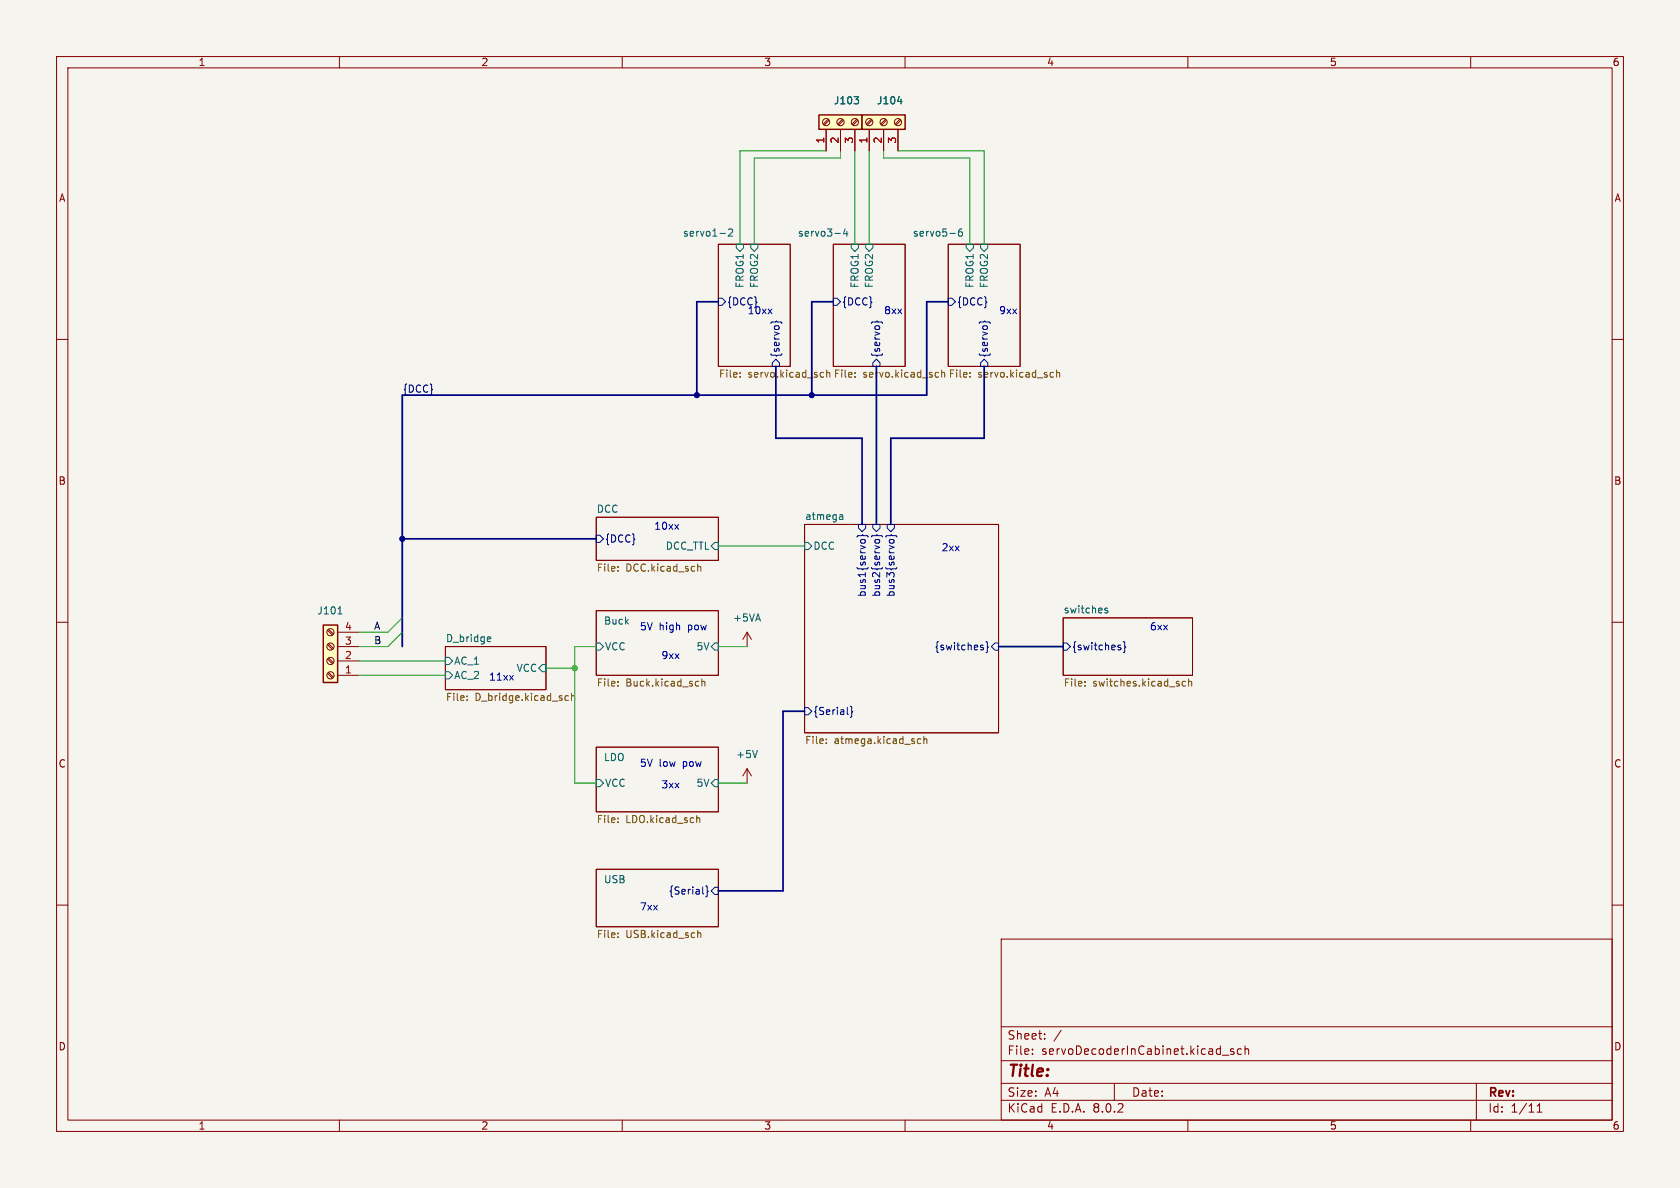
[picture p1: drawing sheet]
<svg xmlns="http://www.w3.org/2000/svg" width="297mm" height="210mm" viewBox="0 0 297 210" stroke-linecap="round" stroke-linejoin="round" font-family="sans-serif">
<path d="M0 0h297v210h-297z" fill="#f5f4ef" stroke="#f5f4ef" stroke-width=".18"/>
<g fill="none" stroke="#840000" stroke-width=".18">
<path d="M10 10h277v190h-277zM12 12h273v186h-273zM60 10v2M110 10v2M160 10v2M210 10v2M260 10v2M10 60h2M127 43.2h12.7v21.6h-12.7zM147.3 43.2h12.7v21.6h-12.7zM167.6 43.2h12.7v21.6h-12.7zM285 60h2"/>
<path d="M105.4 91.4h21.6v7.7h-21.6zM142.2 92.7h34.3v36.8h-34.3zM10 110h2M78.7 114.3h17.8v7.6h-17.8zM105.4 108h21.6v11.4h-21.6zM188 109.2h22.8v10.2h-22.8zM285 110h2M105.4 132.1h21.6v11.4h-21.6zM132.1 135.9l-.8 1.3M132.1 135.9v2.5M132.1 135.9l.7 1.3M10 160h2"/>
<path d="M105.4 153.7h21.6v10.1h-21.6zM285 160h2M177 166h108v32h-108zM60 198v2M110 198v2M160 198v2M177 194.5h108M177 191.5h108M177 187.5h108M177 181.5h108M182.5 186.3v.1M182.5 185.5v.1"/>
<path d="M184.7 183.6v.1M184.7 182.8v.1M187.6 182.1l-1.3 2M197 191.5v3M210 198v2M216.1 186.5h1.1M218.1 185.5l-.4-.1-.2 .2 .1 .2 .5 .2v.3h-.6M219.5 185.5l-.5-.1-.3 .3v.4l.2 .2h.6M220.1 185.5l.2-.1 .4 .1v.9M220.1 184.9v1.5M260 198v2M261 191.5v6.5"/>
<path d="M271.7 196.6h.9M271.7 195.5l.5-.4v1.5"/>
</g>
<g fill="none" stroke="#000084" stroke-width=".18">
<path d="M127 52.7h.6l.7 .6-.7 .7h-.6zM136.3 57.2l.2-.3h.6l.2-.2 .1 .2h.6l.2 .3M147.3 52.7h.7l.6 .6-.6 .7h-.7zM154.1 57.2l.1-.3h.7l.1-.2 .2 .2h.6l.2 .3M167.6 52.7h.7l.6 .6-.6 .7h-.7zM173.1 57.2l.2-.3h.6l.2-.2 .2 .2h.6l.2 .3M137.2 63.5l.6 .6v.7h-1.3v-.7zM154.9 63.5l.7 .6v.7h-1.3v-.7zM174 63.5l.6 .6v.7h-1.2v-.7zM105.4 94.6h.6l.7 .7-.7 .6h-.6zM151.5 94.9l.2-.2h.6l.2-.2 .2 .2h.6l.2 .2M151.8 92.7h1.2v.6l-.6 .7-.6-.7z"/>
<path d="M152.1 95.8l.1-.3 .2-.1h.5l.1 .4M154.1 94.9l.1-.2h.7l.1-.2 .2 .2h.6l.2 .2M154.3 92.7h1.3v.6l-.7 .7-.6-.7zM154.7 95.8v-.3l.2-.1h.5l.1 .4M156.6 94.9l.2-.2h.6l.2-.2 .2 .2h.6l.1 .2M156.8 92.7h1.3v.6l-.6 .7-.7-.7zM157.2 95.8l.1-.3 .2-.1h.4l.2 .4M173.5 114.5h.3l.1 .2-.2 .2h-.2M173.5 114l.3 .1M174.3 113.4l.2 .2v.6l.2 .2-.2 .2v.6l-.2 .2M175.3 114.3l.6-.6h.6v1.2h-.6zM188 113.7h.6l.6 .6-.6 .6h-.6z"/>
<path d="M197.8 114.5h.3l.1 .2-.2 .2h-.3M197.8 114l.3 .1M198.6 113.4l.2 .2v.6l.2 .2-.2 .2v.6l-.2 .2M142.2 125.1h.7l.6 .6-.6 .7h-.7zM149.8 126.2l.2 .1M150.3 124.9l.3 .1v.6l.2 .2-.2 .2v.6l-.3 .2M124.3 158l.1 .1M124.8 156.6l.2 .2v.6l.2 .2-.2 .2v.6l-.2 .1M126.4 156.8h.6v1.3h-.6l-.7-.6z"/>
</g>
<g fill="none" stroke="#006464" stroke-width=".18">
<path d="M127.3 41.3h.9M128.8 40.6l.5-.1 .2 .3-.8 .9h.8M130.2 43.2h1.2v.6l-.6 .7-.6-.7zM132.7 43.2h1.3v.6l-.7 .7-.6-.7zM147.6 41.3h1M149.4 40.4l-.3 .9h.8M149.7 40.9v.8M150.5 43.2h1.3v.6l-.7 .7-.6-.7zM153 43.2h1.3v.6l-.6 .7-.7-.7zM167.9 41.3h1M170 40.5h-.3a.86 .86 0 0 0 0 1.2l.4-.1 .1-.4-.3-.2h-.2l-.3 .2M170.8 43.2h1.3v.6l-.7 .7-.6-.7z"/>
<path d="M173.4 43.2h1.2v.6l-.6 .7-.6-.7zM126.4 95.9h.6v1.3h-.6l-.7-.7zM142.2 95.9h.7l.6 .6-.6 .7h-.7zM148.6 91h.3l.1 .8M149 91.8h-.4M149 91.3l-.4 .1M78.7 116.2h.7l.6 .6-.6 .7h-.7zM78.7 118.7h.7l.6 .7-.6 .6h-.7zM86.3 112.6h.4l.1 .3-.6 .1M86.7 113.4h-.4M95.9 117.5h.6v1.2h-.6l-.7-.6zM105.4 113.7h.6l.7 .6-.7 .6h-.6z"/>
<path d="M126.4 113.7h.6v1.2h-.6l-.7-.6zM195.8 107.6l-.3-.1-.2 .2 .1 .2 .4 .1v.3h-.5M105.4 137.8h.6l.7 .6-.7 .7h-.6zM126.4 137.8h.6v1.3h-.6l-.7-.7zM133.9 132.7l-.4 1.2"/>
</g>
<g fill="none" stroke="#725600" stroke-width=".18">
<path d="M130.8 66.6v.1M130.8 65.9v.1M145.2 65.8l.4 .1M145.6 66.6l-.4 .1M146.2 66l.1-.2 .3 .1 .1 .8M146.2 65.4v1.3M151.2 66.6v.1M151.2 65.9v.1M165.6 65.8l.3 .1M165.9 66.6l-.3 .1M166.5 66l.2-.2 .3 .1v.8M166.5 65.4v1.3"/>
<path d="M171.5 66.6v.1M171.5 65.9v.1M185.9 65.8l.3 .1M186.2 66.6l-.3 .1M186.8 66l.2-.2 .3 .1v.8M186.8 65.4v1.3M123.4 99.7v1.3M109.3 100.8v.2M109.3 100.2v.1M123.4 100.2l.1-.1 .3 .1 .1 .8M82.6 123.7v.1M82.6 123v.2"/>
<path d="M99.9 123.7l.2 .1h.4M100.5 123h-.4l-.2 .1M101 123.1l.2-.1h.3l.1 .8M101 122.6v1.2M109.3 120.5v.1M109.3 121.2v.1M123.4 120.4l.1 .1M123.5 121.2l-.1 .1M124.1 120.6l.2-.2 .3 .1v.8M124.1 120v1.3M146.1 131.3v.1M146.1 130.7v.1"/>
<path d="M162.2 131.2l.2 .2h.4M162.8 130.7l-.4-.1-.2 .2M163.3 130.7l.2-.1 .3 .1 .1 .7M163.3 130.2v1.2M191.8 121.2v.1M191.8 120.5v.1M209.6 120.5l-.4-.1-.2 .3 .1 .5h.5M210.1 120.6l.2-.2 .3 .1 .1 .8M210.1 120v1.3M109.3 144.6v.2M109.3 145.3v.1M123.2 144.1v1.3"/>
<path d="M123.2 144.7l.2-.1h.3v.8M109.3 165v.1M109.3 165.6v.1M123.4 164.5v1.2M123.4 165l.1-.1 .3 .1 .1 .7"/>
</g>
<path d="M57.1 110.5h2.6v10.2h-2.6z" fill="#ffffc2"/>
<path d="M57.1 110.5h2.6v10.2h-2.6z" fill="none" stroke="#840000" stroke-width=".25"/>
<g fill="none" stroke="#840000" stroke-width=".18">
<path d="M57.9 111.4l.9 .9M57.9 114l.9 .8M57.9 116.5l.9 .8M57.9 119l.9 .9M58.1 111.3l.9 .8M58.1 113.8l.9 .8M58.1 116.3l.9 .9M58.1 118.9l.9 .8M59.7 119.4h3.8M59.7 116.8h3.8M59.7 114.3h3.8M59.7 111.8h3.8"/>
<path d="M132.1 111.8l-.8 1.2M132.1 111.8v2.5M132.1 111.8l.7 1.2"/>
<circle cx="58.4" cy="116.8" r=".63"/>
<circle cx="58.4" cy="119.4" r=".63"/>
<circle cx="58.4" cy="111.8" r=".63"/>
<circle cx="58.4" cy="114.3" r=".63"/>
</g>
<path d="M59.8 108.5h.7" fill="none" stroke="#006464" stroke-width=".18"/>
<path d="M144.8 20.3h7.6v2.6h-7.6z" fill="#ffffc2"/>
<path d="M144.8 20.3h7.6v2.6h-7.6z" fill="none" stroke="#840000" stroke-width=".25"/>
<g fill="none" stroke="#840000" stroke-width=".18">
<path d="M146 22.9v3.8M146.4 21.1l-.9 .8M146.6 21.3l-.9 .8M148.6 22.9v3.8M148.9 21.1l-.8 .8M149.1 21.3l-.8 .8M151.1 22.9v3.8M151.5 21.1l-.9 .8M151.6 21.3l-.8 .8"/>
<circle cx="146" cy="21.6" r=".63"/>
<circle cx="148.6" cy="21.6" r=".63"/>
<circle cx="151.1" cy="21.6" r=".63"/>
</g>
<path d="M151 17.1h.8l-.4 .5M151.7 17.6l.1 .2-.1 .5" fill="none" stroke="#006464" stroke-width=".18"/>
<path d="M152.4 20.3h7.6v2.6h-7.6z" fill="#ffffc2"/>
<path d="M152.4 20.3h7.6v2.6h-7.6z" fill="none" stroke="#840000" stroke-width=".25"/>
<g fill="none" stroke="#840000" stroke-width=".18">
<path d="M146 22.9v3.8M148.6 22.9v3.8M151.1 22.9v3.8M153.7 22.9v3.8M154 21.1l-.8 .8M154.2 21.3l-.9 .8M156.2 22.9v3.8M156.5 21.1l-.8 .8M156.7 21.3l-.8 .8M158.7 22.9v3.8M159.1 21.1l-.9 .8M159.3 21.3l-.9 .8"/>
<circle cx="153.7" cy="21.6" r=".63"/>
<circle cx="156.2" cy="21.6" r=".63"/>
<circle cx="158.7" cy="21.6" r=".63"/>
</g>
<path d="M151 17.1h.8l-.4 .5M151.7 17.6l.1 .2-.1 .5M158.7 17.9h.8" fill="none" stroke="#006464" stroke-width=".18"/>
<path d="M135.8 54.6l.7 .9M136.5 54.6l-.7 .9M119.3 92.7l.7 .9M120 92.7l-.7 .9M90.1 119.4l.7 .8M90.8 119.4l-.7 .8" fill="none" stroke="#0000c2" stroke-width=".18"/>
<path d="M127 53.3h-3.8v16.6M147.3 53.3h-3.8v16.6M167.6 53.3h-3.8v16.6h-92.7v44.4M137.2 64.8v12.7h15.2v15.2M154.9 64.8v27.9M174 64.8v12.7h-16.5v15.2M71.1 95.3h34.3M176.5 114.3h11.5M142.2 125.7h-3.8v31.8h-11.4" fill="none" stroke="#000084" stroke-width=".3"/>
<g fill="none" stroke="#009600" stroke-width=".18">
<path d="M146 26.7h-15.2v16.5M148.6 26.7v1.2h-15.3v15.3M151.1 26.7v16.5M153.7 26.7v16.5M156.2 26.7v1.2h15.2v15.3M158.7 26.7h15.3v16.5M127 96.5h15.2M63.5 119.4h15.2M63.5 116.8h15.2M71.1 109.2l-2.5 2.6h-5.1M71.1 111.8l-2.5 2.5h-5.1M96.5 118.1h5.1"/>
<path d="M105.4 114.3h-3.8v24.1h3.8M127 114.3h5.1M127 138.4h5.1"/>
</g>
<g fill="#000084" stroke="#000084" stroke-width=".18">
<circle cx="123.2" cy="69.9" r=".46"/>
<circle cx="71.1" cy="95.3" r=".46"/>
<circle cx="143.5" cy="69.9" r=".46"/>
</g>
<circle cx="101.6" cy="118.1" r=".46" fill="#009600" stroke="#009600" stroke-width=".18"/>
<text font-size="2.8" fill="#840000" x="178" y="190.9">Title:</text>
<g font-size="2.1" fill="#840000">
<text x="178" y="184">Sheet:</text>
<text x="178" y="186.7">File:</text>
<text x="184.1" y="186.7">servoDecoderInCabinet.kicad_sch</text>
<text x="178" y="196.9">KiCad</text>
<text x="178" y="194.1">Size:</text>
<text x="184.7" y="194.1">A4</text>
<text x="185.7" y="196.9">E.D.A.</text>
<text x="193.3" y="196.9">8.0.2</text>
<text x="200" y="194.1">Date:</text>
<text x="263" y="194.3">Rev:</text>
<text x="263" y="196.9">Id:</text>
<text x="267.1" y="196.9">1/11</text>
</g>
<g font-size="1.8" fill="#840000">
<text x="35" y="11.9">1</text>
<text x="85" y="11.9">2</text>
<text x="135" y="11.9">3</text>
<text x="185" y="11.9">4</text>
<text x="235" y="11.9">5</text>
<text x="285" y="11.9">6</text>
<text x="10.3" y="35.9">A</text>
<text x="285.3" y="35.9">A</text>
<text x="10.3" y="85.9">B</text>
<text x="285.3" y="85.9">B</text>
<text x="10.3" y="135.9">C</text>
<text x="285.3" y="135.9">C</text>
<text x="10.3" y="185.9">D</text>
<text x="285.3" y="185.9">D</text>
<text x="35" y="199.9">1</text>
<text x="85" y="199.9">2</text>
<text x="135" y="199.9">3</text>
<text x="185" y="199.9">4</text>
<text x="235" y="199.9">5</text>
<text x="285" y="199.9">6</text>
</g>
<g font-size="1.8" fill="#006464">
<text x="147.3" y="18.6">J103</text>
<text x="154.9" y="18.6">J104</text>
<text x="120.6" y="41.9">servo1-2</text>
<text x="141" y="41.9">servo3-4</text>
<text x="161.3" y="41.9">servo5-6</text>
<text x="131.7" y="51" transform="rotate(-90 131.7 51)">FROG1</text>
<text x="134.2" y="51" transform="rotate(-90 134.2 51)">FROG2</text>
<text x="152" y="51" transform="rotate(-90 152 51)">FROG1</text>
<text x="154.5" y="51" transform="rotate(-90 154.5 51)">FROG2</text>
<text x="172.3" y="51" transform="rotate(-90 172.3 51)">FROG1</text>
<text x="174.9" y="51" transform="rotate(-90 174.9 51)">FROG2</text>
<text x="105.4" y="90.7">DCC</text>
<text x="142.2" y="92">atmega</text>
<text x="117.6" y="97.4">DCC_TTL</text>
<text x="143.7" y="97.4">DCC</text>
<text x="56" y="108.8">J101</text>
<text x="78.7" y="113.6">D_bridge</text>
<text x="106.7" y="110.5">Buck</text>
<text x="129.5" y="110.1">+5VA</text>
<text x="188" y="108.5">switches</text>
<text x="80.2" y="117.7">AC_1</text>
<text x="91.2" y="119">VCC</text>
<text x="106.9" y="115.2">VCC</text>
<text x="123" y="115.2">5V</text>
<text x="80.2" y="120.2">AC_2</text>
<text x="106.7" y="134.6">LDO</text>
<text x="130" y="134.2">+5V</text>
<text x="106.9" y="139.3">VCC</text>
<text x="123" y="139.3">5V</text>
<text x="106.7" y="156.2">USB</text>
</g>
<g font-size="1.8" fill="#a90000">
<text x="145.8" y="25.5" transform="rotate(-90 145.8 25.5)">1</text>
<text x="148.3" y="25.5" transform="rotate(-90 148.3 25.5)">2</text>
<text x="150.9" y="25.5" transform="rotate(-90 150.9 25.5)">3</text>
<text x="153.4" y="25.5" transform="rotate(-90 153.4 25.5)">1</text>
<text x="156" y="25.5" transform="rotate(-90 156 25.5)">2</text>
<text x="158.5" y="25.5" transform="rotate(-90 158.5 25.5)">3</text>
<text x="60.9" y="111.5">4</text>
<text x="60.9" y="119.1">1</text>
<text x="60.9" y="116.6">2</text>
<text x="60.9" y="114">3</text>
</g>
<g font-size="1.8" fill="#000084">
<text x="128.5" y="54.2">{DCC}</text>
<text x="148.8" y="54.2">{DCC}</text>
<text x="169.1" y="54.2">{DCC}</text>
<text x="138" y="63.3" transform="rotate(-90 138 63.3)">{servo}</text>
<text x="155.8" y="63.3" transform="rotate(-90 155.8 63.3)">{servo}</text>
<text x="174.9" y="63.3" transform="rotate(-90 174.9 63.3)">{servo}</text>
<text x="71.1" y="69.5">{DCC}</text>
<text x="106.9" y="96.1">{DCC}</text>
<text x="153.3" y="105.6" transform="rotate(-90 153.3 105.6)">bus1{servo}</text>
<text x="155.8" y="105.6" transform="rotate(-90 155.8 105.6)">bus2{servo}</text>
<text x="158.3" y="105.6" transform="rotate(-90 158.3 105.6)">bus3{servo}</text>
<text x="165.1" y="115.2">{switches}</text>
<text x="189.4" y="115.2">{switches}</text>
<text x="143.7" y="126.6">{Serial}</text>
<text x="118.1" y="158.3">{Serial}</text>
</g>
<g font-size="1.8" fill="#0000c2">
<text x="132.1" y="55.6">10xx</text>
<text x="156.2" y="55.6">8xx</text>
<text x="176.5" y="55.6">9xx</text>
<text x="115.6" y="93.7">10xx</text>
<text x="166.4" y="97.5">2xx</text>
<text x="113" y="111.5">5V</text>
<text x="116.5" y="111.5">high</text>
<text x="121.7" y="111.5">pow</text>
<text x="203.2" y="111.5">6xx</text>
<text x="116.8" y="116.6">9xx</text>
<text x="86.4" y="120.4">11xx</text>
<text x="113" y="135.6">5V</text>
<text x="116.5" y="135.6">low</text>
<text x="120.8" y="135.6">pow</text>
<text x="116.8" y="139.5">3xx</text>
<text x="113" y="161">7xx</text>
</g>
<g font-size="1.8" fill="#725600">
<text x="127" y="67.1">File:</text>
<text x="132.2" y="67.1">servo.kicad_sch</text>
<text x="147.3" y="67.1">File:</text>
<text x="152.5" y="67.1">servo.kicad_sch</text>
<text x="167.6" y="67.1">File:</text>
<text x="172.9" y="67.1">servo.kicad_sch</text>
<text x="105.4" y="101.4">File:</text>
<text x="110.6" y="101.4">DCC.kicad_sch</text>
<text x="78.7" y="124.2">File:</text>
<text x="84" y="124.2">D_bridge.kicad_sch</text>
<text x="105.4" y="121.7">File:</text>
<text x="110.6" y="121.7">Buck.kicad_sch</text>
<text x="188" y="121.7">File:</text>
<text x="193.2" y="121.7">switches.kicad_sch</text>
<text x="142.2" y="131.9">File:</text>
<text x="147.5" y="131.9">atmega.kicad_sch</text>
<text x="105.4" y="145.8">File:</text>
<text x="110.6" y="145.8">LDO.kicad_sch</text>
<text x="105.4" y="166.1">File:</text>
<text x="110.6" y="166.1">USB.kicad_sch</text>
</g>
<g font-size="1.8" fill="#0f0f0f">
<text x="66" y="111.4">A</text>
<text x="66" y="114">B</text>
</g>
</svg>
